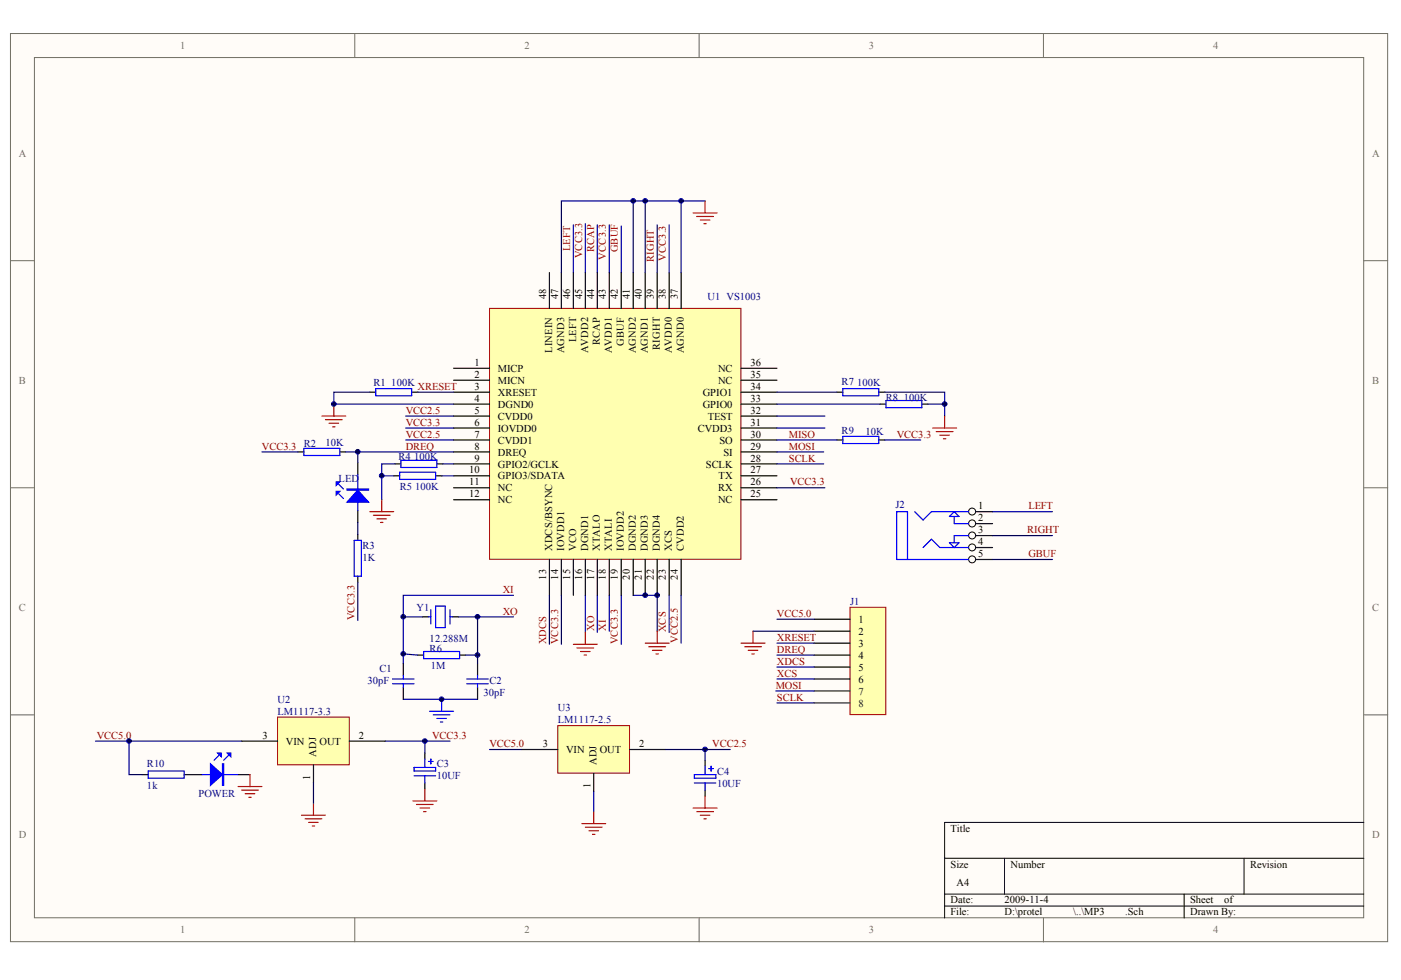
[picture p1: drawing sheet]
<svg xmlns="http://www.w3.org/2000/svg" width="289mm" height="202mm" viewBox="0 0 289 202" stroke-linecap="round" stroke-linejoin="round" font-family="sans-serif">
<g fill="#fffcf8" stroke="#716f64" stroke-width=".21">
<path d="M2.2 6.9h284v187.3h-284z"/>
<path d="M7.1 11.9h274.1v177.4h-274.1z"/>
</g>
<path d="M73.2 6.9v5M144.2 6.9v5M215.2 6.9v5M2.2 53.8h4.9M281.3 53.8h4.9M2.2 100.6h4.9M281.3 100.6h4.9M2.2 147.5h4.9M281.3 147.5h4.9M73.2 189.4v4.9M144.2 189.4v4.9M215.2 189.4v4.9" fill="none" stroke="#716f64" stroke-width=".21"/>
<path d="M194.8 177h86.5M207.2 177v7.4M256.6 177v7.4M281.3 169.6h-86.5v19.8M194.8 184.4h86.5M194.8 186.9h86.5M244.2 184.4v5" fill="none" stroke="#000" stroke-width=".21"/>
<path d="M101 63.6h51.8v51.8h-51.8z" fill="#ffffb0" stroke="#800000" stroke-width=".21"/>
<g fill="none" stroke="#000" stroke-width=".25">
<path d="M113.3 56.2v7.4M115.8 56.2v7.4M118.2 56.2v7.4M120.7 56.2v7.4M123.2 56.2v7.4M125.7 56.2v7.4M128.1 56.2v7.4M130.6 56.2v7.4M133.1 56.2v7.4M135.5 56.2v7.4M138 56.2v7.4M140.5 56.2v7.4"/>
<path d="M93.5 76h7.5M93.5 78.4h7.5M152.8 76h7.4M152.8 78.4h7.4M61.4 93.2h1.3M70.1 93.2h1.2M73.8 95.4v2.5M76.3 80.9h1.2M81.2 98.1h1.2M81.4 95.7h1.3M84.9 80.9h1.2M89.8 98.1h1.3"/>
<path d="M90.1 95.7h1.2M93.5 80.9h7.5M93.5 83.4h7.5M93.5 85.8h7.5M93.5 88.3h7.5M93.5 90.8h7.5M93.5 93.2h7.5M93.5 95.7h7.5M93.5 98.1h7.5M152.8 80.9h7.4M152.8 83.4h7.4M152.8 85.8h7.4"/>
<path d="M152.8 88.3h7.4M152.8 90.8h7.4M152.8 93.2h7.4M152.8 95.7h7.4M152.8 98.1h7.4M172.6 80.9h1.2M172.6 90.8h1.2M181.2 80.9h1.3M181.2 90.8h1.3M181.5 83.4h1.2M190.1 83.4h1.3M73.8 105.3v2.5"/>
<path d="M73.8 110.2v1.3M73.8 118.9v1.2M93.5 100.6h7.5M93.5 103.1h7.5M113.3 115.4v7.4M115.8 115.4v7.4M118.2 115.4v7.4M120.7 115.4v7.4M123.2 115.4v7.4M125.7 115.4v7.4M128.1 115.4v7.4M130.6 115.4v7.4"/>
<path d="M133.1 115.4v7.4M135.5 115.4v7.4M138 115.4v7.4M140.5 115.4v7.4M152.8 100.6h7.4M152.8 103.1h7.4"/>
</g>
<path d="M62.7 92.5h7.4v1.5h-7.4zM69.8 99.9l1 1M73.8 97.9v7.4M77.5 80.2h7.4v1.4h-7.4zM82.4 97.4h7.4v1.5h-7.4zM82.7 94.9h7.4v1.5h-7.4zM173.8 80.2h7.4v1.4h-7.4zM173.8 90h7.4v1.5h-7.4zM182.7 82.6h7.4v1.5h-7.4zM69.8 101.8l1 1M73 111.5h1.5v7.4h-1.5z" fill="none" stroke="#00f" stroke-width=".25"/>
<g fill="none" stroke="#000080" stroke-width=".25">
<path d="M118.2 46.4v9.8M120.7 46.1v10.1M123.2 46.4v9.8M125.7 46.4v9.8M128.1 46.6v9.6M130.6 41.5v14.7M133.1 41.5v14.7M135.5 46.4v9.8M138 46.4v9.8M140.5 41.5v14.7M54 93.2h7.4M73.8 93.2v2.2"/>
<path d="M76.3 80.9h-7.5v2.5h24.7M78.7 98.1h2.5M83.7 85.8h9.8M83.7 88.3h9.8M83.7 90.8h9.8M86.1 80.9h7.4M91.1 98.1h2.4M91.3 95.7h2.2M160.2 85.8h9.9M160.2 88.3h9.9M160.2 93.2h9.7M160.2 95.7h9.7"/>
<path d="M182.5 90.8h7.4M191.4 83.4h3.4M73.8 107.8v2.4M160.2 100.6h9.9M73.8 120.1v7.9M113.3 122.8v10.1M115.8 122.8v10.1M120.7 122.8v7.6M123.2 122.8v7.6M125.7 122.8v7.4M128.1 122.8v10.1M130.6 122.8h4.9v7.4"/>
<path d="M138 122.8v7.6M140.5 122.8v9.9"/>
</g>
<g fill="none" stroke="#f00" stroke-width=".25">
<path d="M142.9 43.9h5M143.7 44.7h3.4M144.4 45.4h2M145.2 46.1h.5M145.4 41.5v2.4M66.4 85.8h4.9M67.1 86.6h3.5M67.9 87.3h1.9M68.6 88h.5M68.8 83.4v2.4M192.3 88.3h5M193.1 89h3.4"/>
<path d="M193.8 89.8h2M194.6 90.5h.5M194.8 85.8v2.5M76.3 105.5h4.9M77 106.3h3.5M77.7 107h2M78.5 107.8h.5M78.7 103.1v2.4M118.2 132.9h5M119 133.6h3.4M119.7 134.4h2M120.5 135.1h.5"/>
<path d="M120.7 130.4v2.5M133.1 132.7h4.9M133.8 133.4h3.5M134.5 134.1h2M135.3 134.9h.5M135.5 130.2v2.5"/>
</g>
<g fill="#00f" stroke="#00f" stroke-width=".25">
<path d="M73.8 101.1l2.2 2.5h-4.4z"/>
<path d="M69.3 99.4h.8l-.8 .7z"/>
<path d="M69.3 101.4h.8l-.8 .7z"/>
<path d="M71.6 100.9h4.4v.2h-4.4z" fill-rule="evenodd"/>
</g>
<path d="M57.2 147.9h14.8v9.9h-14.8z" fill="#ffffb0" stroke="#800000" stroke-width=".21"/>
<path d="M49.8 152.9h7.4M64.6 157.8v3.7M72.1 152.9h7.4" fill="none" stroke="#000" stroke-width=".25"/>
<path d="M62.2 168.2h4.9M62.9 168.9h3.5M63.7 169.6h1.9M64.4 170.4h.5M64.6 165.7v2.5M85.1 165.2h5M85.9 165.9h3.4M86.6 166.7h2M87.4 167.4h.5M87.6 162.7v2.5" fill="none" stroke="#f00" stroke-width=".25"/>
<path d="M79.5 152.9h13.3M64.6 161.5v4.2" fill="none" stroke="#000080" stroke-width=".25"/>
<path d="M115 149.7h14.8v9.8h-14.8z" fill="#ffffb0" stroke="#800000" stroke-width=".21"/>
<g fill="none" stroke="#000" stroke-width=".25">
<path d="M83.2 136.9v2.4M86.1 135.1h1.3M87.1 127.2h1.3M93.3 127.2h1.2M94.8 135.1h1.2M98.5 136.9v2.4M29.3 159.8h1.3M38 159.8h3.7M49.1 159.8h2.5M83.2 141.8v2.4M98.5 141.8v2.4M107.6 154.6h7.4"/>
<path d="M122.4 159.5v3.7M129.9 154.6h7.4"/>
</g>
<g fill="none" stroke="#f00" stroke-width=".25">
<path d="M51.6 159.8v2.4M49.1 162.2h4.9M49.8 163h3.5M50.6 163.7h1.9M51.3 164.5h.5M120 169.9h4.9M120.7 170.6h3.5M121.5 171.4h1.9M122.2 172.1h.5M122.4 167.4v2.5M142.9 166.7h5M143.7 167.4h3.4"/>
<path d="M144.4 168.2h2M145.2 168.9h.5M145.4 164.2v2.5"/>
</g>
<path d="M83.2 134.9l2.9 .2M96 135.1h2.5M98.5 127.2v9.7M83.2 144.2h15.3M101 154.6h6.6M137.3 154.6h13.3M122.4 163.2v4.2" fill="none" stroke="#000080" stroke-width=".25"/>
<g fill="none" stroke="#00f" stroke-width=".25">
<path d="M83.2 139.3v.8M87.4 134.4h7.4v1.5h-7.4zM88.4 127.2h.5M88.9 125.8v2.9M89.8 125h2v4.5h-2zM92.8 125.8v2.9M92.8 127.2h.5M98.5 139.3v.8M30.6 159h7.4v1.5h-7.4zM41.7 159.8h7.4M45.1 155.8l-1 1M47.1 155.8l-1 1"/>
<path d="M80.9 141h4.5M80.9 140.1h4.5M83.2 141v.8M88.6 146.7h4.9M89.3 147.5h3.5M90.1 148.2h2M90.8 148.9h.5M91.1 144.2v2.5M96.3 141h4.4M96.3 140.1h4.4M98.5 141v.8"/>
</g>
<g fill="#00f" stroke="#00f" stroke-width=".25">
<path d="M43.4 157.6l2.5 2.2-2.5 2.2z"/>
<path d="M46.9 155.3h.7v.8z"/>
<path d="M44.9 155.3h.7v.8z"/>
<path d="M45.9 157.6h.2v4.4h-.2z" fill-rule="evenodd"/>
</g>
<path d="M175.3 125.3h7.4v22.1h-7.4z" fill="#ffffb0" stroke="#800000" stroke-width=".21"/>
<path d="M199.7 105.5h5M167.9 127.7h7.4M167.9 130.2h7.4M167.9 132.7h7.4M167.9 135.1h7.4M167.9 137.6h7.4M167.9 140.1h7.4" fill="none" stroke="#000" stroke-width=".25"/>
<path d="M167.9 142.5h7.4M167.9 145h7.4" fill="none" stroke="#172721" stroke-width=".25"/>
<path d="M160.2 127.7h7.7M160.2 132.7h7.7M160.2 135.1h7.7M160.2 137.6h7.7M160 142.5h7.9M160.2 140.1h7.7M160.2 145h7.7" fill="none" stroke="#000080" stroke-width=".25"/>
<path d="M152.8 132.7h5M153.6 133.4h3.4M154.3 134.1h2M155 134.9h.5M155.3 130.2v2.5" fill="none" stroke="#f00" stroke-width=".25"/>
<circle cx="200.5" cy="105.5" r=".72" fill="#fffcf8" stroke="#000" stroke-width=".21"/>
<path d="M199.7 108h5" fill="none" stroke="#000" stroke-width=".25"/>
<circle cx="200.5" cy="108" r=".73" fill="#fffcf8" stroke="#000" stroke-width=".21"/>
<path d="M199.7 110.5h5" fill="none" stroke="#000" stroke-width=".25"/>
<circle cx="200.5" cy="110.4" r=".72" fill="#fffcf8" stroke="#000" stroke-width=".21"/>
<path d="M199.7 112.9h5" fill="none" stroke="#000" stroke-width=".25"/>
<circle cx="200.5" cy="112.9" r=".72" fill="#fffcf8" stroke="#000" stroke-width=".21"/>
<path d="M199.7 115.4h5" fill="none" stroke="#000" stroke-width=".25"/>
<circle cx="200.5" cy="115.4" r=".72" fill="#fffcf8" stroke="#000" stroke-width=".21"/>
<g fill="none" stroke="#00f" stroke-width=".25">
<path d="M187.2 115.4v-9.9h-2.3v9.9h14.8M188.6 105.5l1.8 1.8 1.7-1.8h7.6M190.4 112.9l1.7-1.7 1.7 1.7h5.9M195.8 112h2l-1 .9zM195.8 106.5l1-1 1 1zM196.8 106.5v1.5h2.9M199.7 110.5h-2.9v1.5M85.4 158.3h4.4v.7h-4.4zM87.6 156.6v1.7M88.4 157.1h.9M88.9 156.6v1M143.2 159.8h4.4v.7h-4.4z"/>
<path d="M145.4 158v1.8M146.2 158.5h.9M146.6 158v1M85.4 160h4.4M87.6 160v1.5M143.2 161.5h4.4M145.4 161.5v1.5"/>
</g>
<path d="M87.6 155.3v1.3M145.4 156.8v1.2M87.6 161.5v1.2M145.4 163v1.2" fill="none" stroke="#000" stroke-width=".25"/>
<g fill="none" stroke="#000080" stroke-width=".25">
<path d="M145.4 41.5h-29.6v14.7M71.3 93.2h22.2M81.4 95.7h-2.7v7.4M160.2 90.8h12.4M160.2 80.9h12.4M160.2 83.4h21.3M182.5 80.9h12.3v4.9M204.7 105.5h12.3M204.7 110.5h12.3M204.7 115.4h12.3M83.2 127.2h3.9M94.5 127.2h11.4"/>
<path d="M105.9 122.8h-22.7v14.1M155.3 130.2h12.6M19.7 152.9h30.1M26.6 152.9v6.9h2.7M87.6 152.9v2.4M145.4 154.6v2.2"/>
</g>
<g fill="#000080" stroke="#000080" stroke-width=".21">
<circle cx="26.6" cy="152.8" r=".48"/>
<circle cx="68.8" cy="83.3" r=".48"/>
<circle cx="73.8" cy="93.2" r=".48"/>
<circle cx="78.7" cy="98.1" r=".48"/>
<circle cx="83.2" cy="134.9" r=".48"/>
<circle cx="83.2" cy="127.2" r=".48"/>
<circle cx="87.6" cy="152.8" r=".48"/>
<circle cx="91.1" cy="144.2" r=".48"/>
<circle cx="98.5" cy="135.1" r=".48"/>
<circle cx="98.5" cy="127.2" r=".48"/>
<circle cx="130.6" cy="41.4" r=".48"/>
<circle cx="133.1" cy="122.8" r=".48"/>
<circle cx="133.1" cy="41.4" r=".48"/>
<circle cx="135.5" cy="122.8" r=".48"/>
<circle cx="140.5" cy="41.4" r=".48"/>
<circle cx="145.4" cy="154.6" r=".48"/>
<circle cx="194.8" cy="83.3" r=".48"/>
</g>
<g font-size="2.2" fill="#716f64">
<text x="37.1" y="10.1">1</text>
<text x="108.1" y="10.1">2</text>
<text x="179.2" y="10.1">3</text>
<text x="250.2" y="10.1">4</text>
<text x="3.9" y="32.3">A</text>
<text x="283" y="32.3">A</text>
<text x="3.9" y="79.1">B</text>
<text x="283" y="79.1">B</text>
<text x="3.9" y="126">C</text>
<text x="283" y="126">C</text>
<text x="3.9" y="172.8">D</text>
<text x="283" y="172.8">D</text>
<text x="37.1" y="192.5">1</text>
<text x="108.1" y="192.5">2</text>
<text x="179.2" y="192.5">3</text>
<text x="250.2" y="192.5">4</text>
</g>
<g font-size="2.2" fill="#000080">
<text x="145.9" y="61.9">U1 VS1003</text>
<text x="77" y="79.7">R1</text>
<text x="80.7" y="79.7">100K</text>
<text x="173.6" y="79.4">R7</text>
<text x="176.8" y="79.7">100K</text>
<text x="182.7" y="82.6">R8</text>
<text x="186.4" y="82.6">100K</text>
<text x="173.6" y="89.5">R9</text>
<text x="178.5" y="89.8">10K</text>
<text x="67.1" y="92">10K</text>
<text x="82.2" y="95">R4</text>
<text x="85.4" y="95">100K</text>
<text x="69.8" y="99.4">LED</text>
<text x="82.4" y="101.1">R5</text>
<text x="85.6" y="101.1">100K</text>
<text x="184.7" y="104.8">J2</text>
<text x="74.8" y="113.2">R3</text>
<text x="74.8" y="115.7">1K</text>
<text x="175.3" y="124.8">J1</text>
<text x="85.9" y="126">Y1</text>
<text x="88.6" y="132.4">12.288M</text>
<text x="88.6" y="134.4">R6</text>
<text x="75.8" y="141.1">30pF</text>
<text x="78.2" y="138.6">C1</text>
<text x="88.9" y="138.1">1M</text>
<text x="99.7" y="143.5">30pF</text>
<text x="101" y="141.1">C2</text>
<text x="57.2" y="145">U2</text>
<text x="57.2" y="147.5">LM1117-3.3</text>
<text x="115" y="146.7">U3</text>
<text x="115" y="149.2">LM1117-2.5</text>
<text x="30.3" y="158.3">R10</text>
<text x="90.1" y="158.3">C3</text>
<text x="90.1" y="160.8">10UF</text>
<text x="147.9" y="159.8">C4</text>
<text x="30.3" y="162.7">1k</text>
<text x="40.9" y="164.5">POWER</text>
<text x="147.9" y="162.3">10UF</text>
</g>
<g font-size="2.2">
<text x="97.9" y="75.5">1</text>
<text x="97.9" y="77.9">2</text>
<text x="102.7" y="76.7">MICP</text>
<text x="148.1" y="76.7">NC</text>
<text x="154.8" y="77.9">35</text>
<text x="154.8" y="75.5">36</text>
<text x="97.9" y="80.4">3</text>
<text x="97.9" y="82.9">4</text>
<text x="102.7" y="79.2">MICN</text>
<text x="102.7" y="81.6">XRESET</text>
<text x="144.9" y="81.6">GPIO1</text>
<text x="148.1" y="79.2">NC</text>
<text x="154.8" y="82.9">33</text>
<text x="154.8" y="80.4">34</text>
<text x="97.9" y="85.3">5</text>
<text x="97.9" y="87.8">6</text>
<text x="102.7" y="84.1">DGND0</text>
<text x="102.7" y="86.6">CVDD0</text>
<text x="102.7" y="89">IOVDD0</text>
<text x="143.9" y="89">CVDD3</text>
<text x="144.9" y="84.1">GPIO0</text>
<text x="146" y="86.6">TEST</text>
<text x="154.8" y="87.8">31</text>
<text x="154.8" y="85.3">32</text>
<text x="97.9" y="90.3">7</text>
<text x="97.9" y="92.7">8</text>
<text x="97.9" y="95.2">9</text>
<text x="102.7" y="91.5">CVDD1</text>
<text x="102.7" y="94">DREQ</text>
<text x="148.4" y="91.5">SO</text>
<text x="149.2" y="94">SI</text>
<text x="154.8" y="95.2">28</text>
<text x="154.8" y="92.7">29</text>
<text x="154.8" y="90.3">30</text>
<text x="96.8" y="97.7">10</text>
<text x="96.8" y="100.1">11</text>
<text x="102.7" y="96.4">GPIO2/GCLK</text>
<text x="102.7" y="98.9">GPIO3/SDATA</text>
<text x="102.7" y="101.4">NC</text>
<text x="145.6" y="96.4">SCLK</text>
<text x="148.1" y="101.4">RX</text>
<text x="148.2" y="98.9">TX</text>
<text x="154.8" y="100.1">26</text>
<text x="154.8" y="97.7">27</text>
<text x="96.8" y="102.6">12</text>
<text x="102.7" y="103.8">NC</text>
<text x="148.1" y="103.8">NC</text>
<text x="154.8" y="102.6">25</text>
<text x="201.7" y="105.1">1</text>
<text x="201.7" y="107.5">2</text>
<text x="201.7" y="110">3</text>
<text x="201.7" y="112.5">4</text>
<text x="201.7" y="114.9">5</text>
<text x="177" y="128.5">1</text>
<text x="177" y="130.9">2</text>
<text x="177" y="133.4">3</text>
<text x="177" y="135.9">4</text>
<text x="177" y="138.3">5</text>
<text x="177" y="140.8">6</text>
<text x="54.1" y="152.4">3</text>
<text x="59" y="153.6">VIN</text>
<text x="65.9" y="153.6">OUT</text>
<text x="74" y="152.4">2</text>
<text x="111.9" y="154.1">3</text>
<text x="116.8" y="155.3">VIN</text>
<text x="123.7" y="155.3">OUT</text>
<text x="131.8" y="154.1">2</text>
<text x="196" y="171.6">Title</text>
<text x="196" y="179">Size</text>
<text x="208.4" y="179">Number</text>
<text x="257.8" y="179">Revision</text>
<text x="197.3" y="182.7">A4</text>
<text x="196" y="186.4">Date:</text>
<text x="196" y="188.8">File:</text>
<text x="207.2" y="186.4">2009-11-4</text>
<text x="207.2" y="188.8">D:\protel</text>
<text x="221.3" y="188.8">\..\MP3</text>
<text x="232.1" y="188.8">.Sch</text>
<text x="245.4" y="186.4">Sheet</text>
<text x="245.4" y="188.8">Drawn By:</text>
<text x="252.5" y="186.4">of</text>
</g>
<g font-size="2.2" fill="#800000">
<text x="86.1" y="80.4">XRESET</text>
<text x="83.7" y="85.3">VCC2.5</text>
<text x="83.7" y="87.8">VCC3.3</text>
<text x="54" y="92.7">VCC3.3 R2</text>
<text x="83.7" y="90.3">VCC2.5</text>
<text x="83.7" y="92.7">DREQ</text>
<text x="162.7" y="95.2">SCLK</text>
<text x="162.7" y="92.7">MOSI</text>
<text x="162.7" y="90.3">MISO</text>
<text x="184.9" y="90.3">VCC3.3</text>
<text x="162.9" y="100.1">VCC3.3</text>
<text x="212.1" y="105.1">LEFT</text>
<text x="211.9" y="110">RIGHT</text>
<text x="212.1" y="114.9">GBUF</text>
<text x="103.7" y="122.3">XI</text>
<text x="103.7" y="126.8">XO</text>
<text x="160.2" y="127.2">VCC5.0</text>
<text x="160.2" y="132.2">XRESET</text>
<text x="160.2" y="134.6">DREQ</text>
<text x="160.2" y="137.1">XDCS</text>
<text x="160" y="142">MOSI</text>
<text x="160.2" y="139.6">XCS</text>
<text x="160.2" y="144.5">SCLK</text>
<text x="19.9" y="152.4">VCC5.0</text>
<text x="89.1" y="152.4">VCC3.3</text>
<text x="101" y="154.1">VCC5.0</text>
<text x="146.9" y="154.1">VCC2.5</text>
</g>
<g font-size="2.2" fill="#172721">
<text x="177" y="143.3">7</text>
<text x="177" y="145.7">8</text>
</g>
<g font-size="2.1" fill="#800000">
<text x="117.6" y="51.8" transform="rotate(-90 117.6 51.8)">LEFT</text>
<text x="120" y="53.3" transform="rotate(-90 120 53.3)">VCC3.3</text>
<text x="122.5" y="52.1" transform="rotate(-90 122.5 52.1)">RCAP</text>
<text x="125" y="53.5" transform="rotate(-90 125 53.5)">VCC3.3</text>
<text x="127.4" y="52.1" transform="rotate(-90 127.4 52.1)">GBUF</text>
<text x="137.3" y="53.8" transform="rotate(-90 137.3 53.8)">VCC3.3</text>
<text x="134.8" y="54" transform="rotate(-90 134.8 54)">RIGHT</text>
<text x="73.1" y="128" transform="rotate(-90 73.1 128)">VCC3.3</text>
<text x="122.5" y="130.2" transform="rotate(-90 122.5 130.2)">XO</text>
<text x="125" y="130.2" transform="rotate(-90 125 130.2)">XI</text>
<text x="137.3" y="130.4" transform="rotate(-90 137.3 130.4)">XCS</text>
<text x="112.6" y="132.9" transform="rotate(-90 112.6 132.9)">XDCS</text>
<text x="115.1" y="132.9" transform="rotate(-90 115.1 132.9)">VCC3.3</text>
<text x="127.4" y="132.9" transform="rotate(-90 127.4 132.9)">VCC3.3</text>
<text x="139.8" y="132.7" transform="rotate(-90 139.8 132.7)">VCC2.5</text>
</g>
<g font-size="2.1">
<text x="112.6" y="61.7" transform="rotate(-90 112.6 61.7)">48</text>
<text x="115.1" y="61.7" transform="rotate(-90 115.1 61.7)">47</text>
<text x="117.6" y="61.7" transform="rotate(-90 117.6 61.7)">46</text>
<text x="120" y="61.7" transform="rotate(-90 120 61.7)">45</text>
<text x="122.5" y="61.7" transform="rotate(-90 122.5 61.7)">44</text>
<text x="125" y="61.7" transform="rotate(-90 125 61.7)">43</text>
<text x="127.4" y="61.7" transform="rotate(-90 127.4 61.7)">42</text>
<text x="129.9" y="61.7" transform="rotate(-90 129.9 61.7)">41</text>
<text x="132.4" y="61.7" transform="rotate(-90 132.4 61.7)">40</text>
<text x="134.8" y="61.7" transform="rotate(-90 134.8 61.7)">39</text>
<text x="137.3" y="61.7" transform="rotate(-90 137.3 61.7)">38</text>
<text x="139.8" y="61.7" transform="rotate(-90 139.8 61.7)">37</text>
<text x="118.8" y="70.6" transform="rotate(-90 118.8 70.6)">LEFT</text>
<text x="123.7" y="71.2" transform="rotate(-90 123.7 71.2)">RCAP</text>
<text x="128.7" y="71.3" transform="rotate(-90 128.7 71.3)">GBUF</text>
<text x="113.9" y="72.8" transform="rotate(-90 113.9 72.8)">LINEIN</text>
<text x="116.3" y="72.9" transform="rotate(-90 116.3 72.9)">AGND3</text>
<text x="121.3" y="72.9" transform="rotate(-90 121.3 72.9)">AVDD2</text>
<text x="126.2" y="72.9" transform="rotate(-90 126.2 72.9)">AVDD1</text>
<text x="131.1" y="72.9" transform="rotate(-90 131.1 72.9)">AGND2</text>
<text x="133.6" y="72.9" transform="rotate(-90 133.6 72.9)">AGND1</text>
<text x="136.1" y="72.2" transform="rotate(-90 136.1 72.2)">RIGHT</text>
<text x="138.6" y="72.9" transform="rotate(-90 138.6 72.9)">AVDD0</text>
<text x="141" y="72.9" transform="rotate(-90 141 72.9)">AGND0</text>
<text x="113.9" y="113.7" transform="rotate(-90 113.9 113.7)">XDCS/BSYNC</text>
<text x="116.3" y="113.7" transform="rotate(-90 116.3 113.7)">IOVDD1</text>
<text x="118.8" y="113.7" transform="rotate(-90 118.8 113.7)">VCO</text>
<text x="121.3" y="113.7" transform="rotate(-90 121.3 113.7)">DGND1</text>
<text x="123.7" y="113.7" transform="rotate(-90 123.7 113.7)">XTALO</text>
<text x="126.2" y="113.7" transform="rotate(-90 126.2 113.7)">XTALI</text>
<text x="128.7" y="113.7" transform="rotate(-90 128.7 113.7)">IOVDD2</text>
<text x="131.1" y="113.7" transform="rotate(-90 131.1 113.7)">DGND2</text>
<text x="133.6" y="113.7" transform="rotate(-90 133.6 113.7)">DGND3</text>
<text x="136.1" y="113.7" transform="rotate(-90 136.1 113.7)">DGND4</text>
<text x="138.6" y="113.7" transform="rotate(-90 138.6 113.7)">XCS</text>
<text x="141" y="113.7" transform="rotate(-90 141 113.7)">CVDD2</text>
<text x="112.6" y="119.6" transform="rotate(-90 112.6 119.6)">13</text>
<text x="115.1" y="119.6" transform="rotate(-90 115.1 119.6)">14</text>
<text x="117.6" y="119.6" transform="rotate(-90 117.6 119.6)">15</text>
<text x="120" y="119.6" transform="rotate(-90 120 119.6)">16</text>
<text x="122.5" y="119.6" transform="rotate(-90 122.5 119.6)">17</text>
<text x="125" y="119.6" transform="rotate(-90 125 119.6)">18</text>
<text x="127.4" y="119.6" transform="rotate(-90 127.4 119.6)">19</text>
<text x="129.9" y="119.6" transform="rotate(-90 129.9 119.6)">20</text>
<text x="132.4" y="119.6" transform="rotate(-90 132.4 119.6)">21</text>
<text x="134.8" y="119.6" transform="rotate(-90 134.8 119.6)">22</text>
<text x="137.3" y="119.6" transform="rotate(-90 137.3 119.6)">23</text>
<text x="139.8" y="119.6" transform="rotate(-90 139.8 119.6)">24</text>
<text x="64" y="160.9" transform="rotate(-90 64 160.9)">1</text>
<text x="65.2" y="156.1" transform="rotate(-90 65.2 156.1)">ADJ</text>
<text x="123" y="157.8" transform="rotate(-90 123 157.8)">ADJ</text>
<text x="121.8" y="162.6" transform="rotate(-90 121.8 162.6)">1</text>
</g>
</svg>
